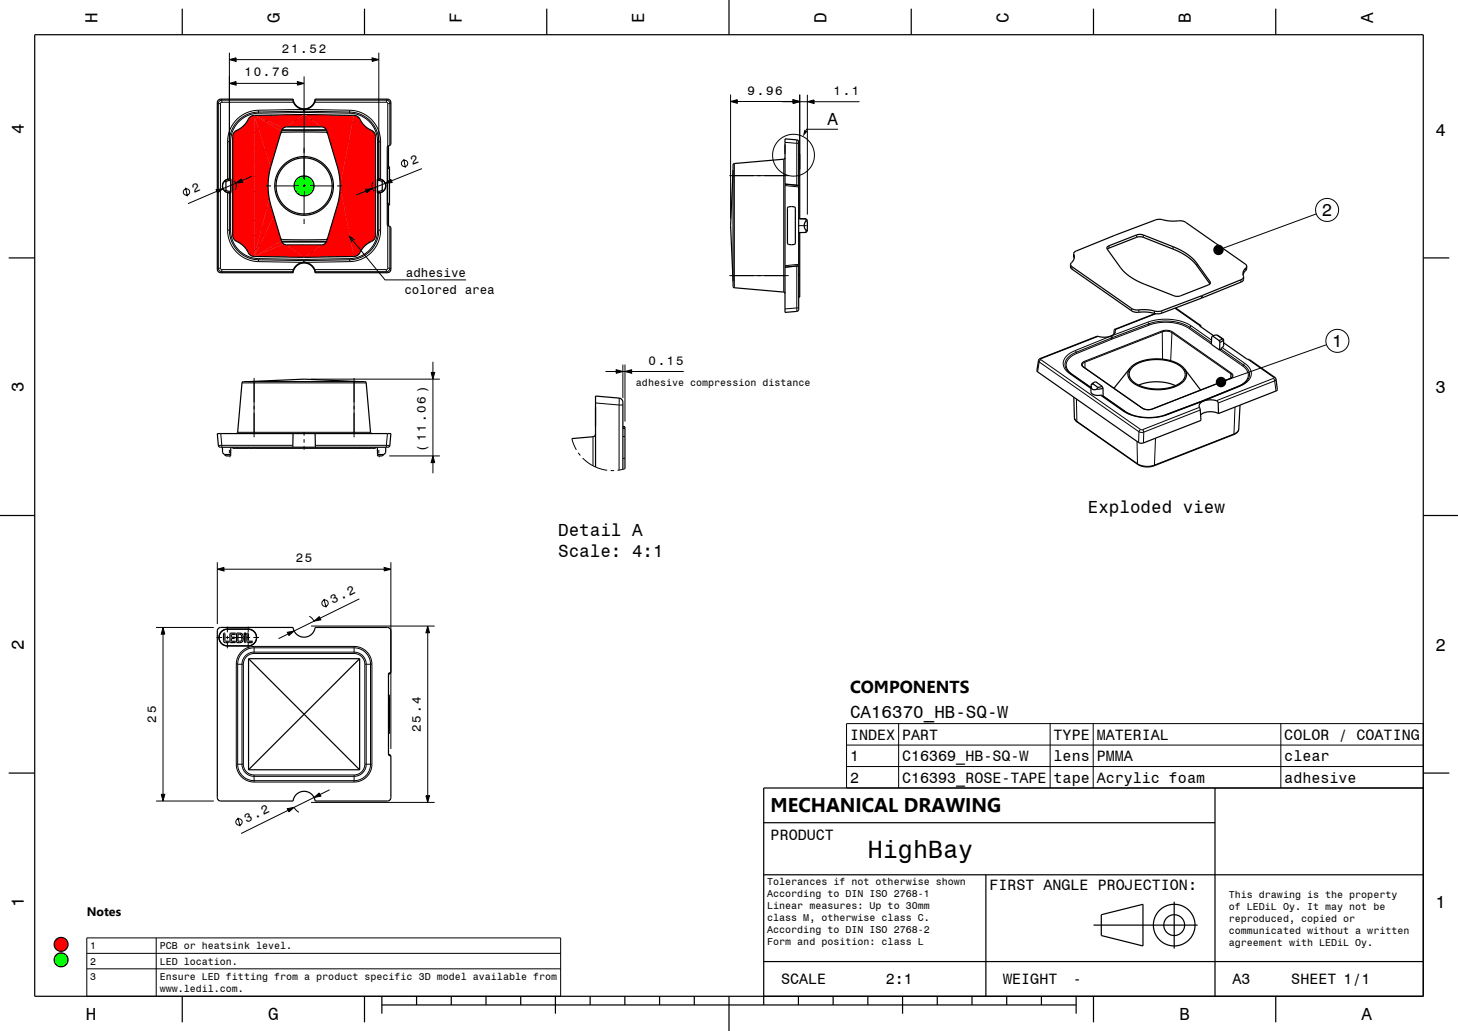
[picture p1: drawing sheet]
<svg xmlns="http://www.w3.org/2000/svg" width="420mm" height="297mm" viewBox="0 0 420 297" stroke-linecap="round" stroke-linejoin="round" font-family="sans-serif">
<!-- layer: Layer 1 -->
<circle cx="17.6" cy="276.5" r="2" fill="#0f0"/>
<circle cx="17.6" cy="272" r="2" fill="#f00"/>
<g fill="none" stroke="#000" stroke-width=".29">
<path d="M74 33.2l-7 7M78.3 33.2l-11.3 11.2M80.6 39.4l-13.6 13.5M82.6 33.1l-15.6 15.6M86.9 33l-3.5 3.6M91.1 33.1l-3.5 3.5M95.3 33.1l-3.4 3.5M99.5 33.2l-5.2 5.1M103.2 33.7l-7.9 7.9M105 36.2l-8.7 8.7M107.5 37.9l-10.3 10.3M77.3 55.4l-10.3 10.2"/>
<path d="M77.4 51.1l-10.4 10.3M78 59l-10.3 10.2M78.8 45.4l-11.8 11.8M108.2 45.7l-10.4 10.4M108.2 50l-11.8 11.7M108.2 54.2l-13.6 13.5M108.2 58.4l-15.6 15.6M108.2 41.5l-10.3 10.2M78.9 62.2l-8.7 8.7M79.9 65.5l-7.9 7.9M80.9 68.8l-5.2 5.1M83.3 70.6l-3.4 3.4"/>
<path d="M87.6 70.6l-3.5 3.5M91.8 70.6l-3.5 3.5M108.2 62.7l-11.3 11.3M108.2 66.9l-7 7"/>
</g>
<circle cx="87.6" cy="53.6" r="2.88" fill="#0f0"/>
<g fill="#f00">
<path d="M101.9 33.2l1.3 .5 1.8 2.5 2.6 1.7 .4 .6 .2 .8-.1 28.9-.6 1-2.6 1.8-1.7 2.4-1.3 .5-3.9-20.2z" fill-rule="evenodd"/>
<path d="M87.8 33l14.1 .2-3.9 20.2-.5-4.4-3.5-11.6-.5-.6-.9-.2z" fill-rule="evenodd"/>
<path d="M82.6 36.6l4.8-3.6h.4l4.8 3.6z" fill-rule="evenodd"/>
<path d="M73.3 33.2l14.1-.2-4.8 3.6-.9 .2z" fill-rule="evenodd"/>
<path d="M73.3 33.2l7.8 4.5-3.1 10.5z" fill-rule="evenodd"/>
<path d="M73.2 33.2l4.8 15-.8 4.6 .4 4.4-4.3 16.7z" fill-rule="evenodd"/>
<path d="M73.3 33.2l8.4 3.6-.6 .9z" fill-rule="evenodd"/>
<path d="M98 53.7l3.9 20.2-14.1 .2 4.8-3.5 .9-.3 .5-.6 3.4-11.3z" fill-rule="evenodd"/>
<path d="M82.6 70.6h10l-4.8 3.5h-.4z" fill-rule="evenodd"/>
<path d="M73.3 73.9l8.4-3.6 .9 .3 4.8 3.5z" fill-rule="evenodd"/>
<path d="M78.9 62.2l2.2 7.2-7.8 4.5z" fill-rule="evenodd"/>
<path d="M73.3 73.9l7.8-4.5 .6 .9z" fill-rule="evenodd"/>
<path d="M77.6 57.2l1.3 5-5.6 11.7z" fill-rule="evenodd"/>
<path d="M67.6 37.9l2.5-1.6 1.9-2.6 1.2-.5 .1 40.7-1.3-.5-1.6-2.3-1.1-.9-1.6-1-.6-1.1-.1-28.8z" fill-rule="evenodd"/>
</g>
<path d="M67 53.6v14.2" fill="none" stroke="#f00" stroke-width=".29"/>
<g fill="none" stroke="#000" stroke-width=".29">
<path d="M66.1 17.2l1.9-.5v1zM66.1 15.2v36.4M68 17.2h39.2M107.2 16.7l1.9 .5-1.9 .5zM109.1 15.2v36.4M62.6 29.6l.3 .3M62.9 29.9v47.4M62.9 29.9h.6M63.5 29.9v47.4M63.6 28.6l.3 .3M63.9 28.9l-.7 .2-.3 .8M63.9 29.5l-.4 .4"/>
<path d="M63.9 28.9v.6M63.9 28.9h20.5M63.9 29.5h20.6M66.1 24l1.9-.5v1zM68 24h17.7M74.5 31.8v.8M74.5 31.8a9.1 9.1 0 0 0-8.9 9M74.5 32.6a8.2 8.2 0 0 0-8.1 8.2M81.1 37.6h13M81.2 37.4h12.8M85.7 23.5l1.9 .5-1.9 .5zM87.4 31.5h.4"/>
<path d="M87.4 31.5v.5M87.4 31.5l-12.9 .3M87.4 32h.4M87.4 32l-12.9 .3a8.5 8.5 0 0 0-8.4 8.5M87.4 32v.4M87.4 32.4l-12.9 .2M87.4 32.4h.4M87.6 22v30.1M87.8 32.4l12.9 .2M87.8 32l12.9 .3M87.8 32v.4M87.8 31.5v.5"/>
<path d="M87.8 31.5l12.9 .3M90.7 29.5h20.6M90.8 28.9h20.5M100.7 32.6a8.2 8.2 0 0 1 8.1 8.2M100.7 32.3a8.5 8.5 0 0 1 8.4 8.5M100.7 32.3v.3M100.7 31.8h.1a9.1 9.1 0 0 1 8.8 9M100.7 31.8v.5M111.3 28.9v.6M111.3 28.9l.7 .3 .3 .7M111.3 29.5l.4 .4M111.6 28.6l-.3 .3"/>
<path d="M111.7 29.9v12.2M111.7 29.9h.6M112.3 29.9v12M112.6 29.6l-.3 .3M210.5 29.2l1.9-.5v1.1zM210.5 27.2v35.8M212.4 29.2h16M225.4 29.3h3M228.4 28.8l2 .5-2 .5zM228.4 28.7l2 .5-2 .6zM230.4 27.2v21.6M230.4 29.3h2.2"/>
<path d="M232.6 29.3l1.9-.5v1zM232.6 27.3v34.5M234.5 29.3h13.1M241.4 37.2h-9l-.2 .4M53.5 54.1l.5 2.5M62.3 54.6l1.9-.3-1.5 1.3zM62.5 55.1l-8.3 3.6M65.6 40.8h.8M65.6 40.8v10.8M65.6 55.5v10.8M66.1 55.6v10.7a8.6 8.6 0 0 0 8.4 8.5l12.9 .3M66.4 40.8v10.8"/>
<path d="M66.4 55.5v10.8M67.4 52.1l.1 .1a2.01 2.01 0 0 1 .2 2.5M67.9 52.8l1.6-1.3 .4 1zM67.9 52.8l-3.7 1.5M72.5 50.8l-2.8 1.2M76.6 53.6h1.5M79.1 53.6h7M87.1 53.6h1M87.6 42.6v1.5M87.6 53.1v1M87.6 55.1v7M89.1 53.6h7"/>
<path d="M97.1 53.6h1.5M105.3 54.5l2-.2-1.6 1.2zM105.5 55l-2.9 1.2M107.5 52.4a2 2 0 0 0 .3 2.6M108.8 40.8v10.8M108.8 55.5v10.8M108.8 40.8h.8M109.1 55.6v10.7a8.5 8.5 0 0 1-8.4 8.5M109.6 40.8v10.8M109.6 55.5v10.8M111 52.8l-3.7 1.5M111 52.8l1.6-1.2 .4 1z"/>
<path d="M111.6 48.5h.6M111.6 58.6h.6M111.7 59h.5M111.7 48.1h.5M111.9 42l-.3 .4M116.3 45.8l.5 2.5M121.5 48.6l-8.7 3.5M210.1 50.6h17.1M211.5 47.1v35.8M225.8 45.9v38.2M226.1 53.1l3.9 .3M226.1 53.5l4 .4"/>
<path d="M226.1 41l3.4 .3M229.5 41.3h.6M229.5 40.3v1M229.5 41.3v12M230 50.8h.4M230.1 45.8h.3M230.1 44.7h.3M230.1 44.4h.3M230.1 49h.3M62.9 77.3l.3 .6 .7 .4M62.9 77.3h.6M62.9 77.3l-.3 .3"/>
<path d="M63.5 77.3l.4 .4M63.9 77.7v.6M63.9 78.3h20.5M63.9 77.7h20.6M63.9 78.3l-.3 .3M65.6 66.3h.8M65.6 66.3a9.1 9.1 0 0 0 8.9 9.1M66.4 66.3a8.2 8.2 0 0 0 8.1 8.2M74.5 75.4l12.9 .2M74.5 74.5v.9M74.5 74.5l12.9 .2M81.1 69.6h13"/>
<path d="M81.2 69.8h12.8M87.4 75.6h.4M87.4 75.1h.4M87.4 75.1v.5M87.4 74.7h.4M87.4 74.7v.4M87.6 63.1v1.4M87.8 74.7v.4M87.8 75.1v.5M90.7 77.7h20.6M90.8 78.3h20.5M100.5 68l10.4 12.6h23.4"/>
<path d="M100.7 74.5v.3M100.7 74.5l-12.9 .2M100.7 74.8v.6M100.7 74.8l-12.9 .3M100.7 75.4l-12.9 .2M102.1 69.1l-1.6-1.1 .8 1.8M108.8 66.3h.8M108.8 66.3a8.2 8.2 0 0 1-8.1 8.2M109.6 66.3v.1a9.1 9.1 0 0 1-8.9 9M111.3 77.7v.6M111.3 78.3l.3 .3M111.6 64.7l.3 .4"/>
<path d="M111.7 77.3l-.4 .4M111.7 65v12.3M111.7 77.3h.6M112.3 77.3l-.3 .7-.7 .3M112.3 65.2v12.1M112.3 77.3l.3 .3M210.1 79.4h17.1M229.5 76.7v12M229.9 65h2.5M230 76.6l-3.9 .3M230 79.2h.4M230.1 76.1l-4 .4"/>
<path d="M308.8 76.8v.7M309.3 73.3v.7M319.5 70.8v.7M327.4 67.7v.7M329.3 67.7v.7M337.9 71.1v.6M344.8 75.9v.7M358.9 77.2v.7M379.2 61.6l-28.2 10.4M229.5 88.7h.6M229.5 88.7l-3.4 .3M229.5 88.7v1"/>
<path d="M230.1 85.6h.3M230.1 85.3h.3M230.1 84.2h.3M230.1 81h.3M316.3 96.9l-16.4 6.4M319.9 96.9l-10.2 4.1M319.9 96.9l.3 .5M320.2 97.4l-10.2 4.1M320.2 97.4l.2 .3M320.2 96.8l-.3 .1M320.2 96.8l.3 .4M320.4 97.7l-10.2 4.1"/>
<path d="M320.5 97.2l.2 .4M320.5 97.2l-.3 .2M320.7 97.6l-.3 .1M326 88.9v.6M328.1 89.3v.7M330.6 92.8l-10.4 4M330.6 92.8l.3 .5M330.6 92.8l2.7-.7a15 15 0 0 1 9.9 1.8M330.9 93.3l-10.4 3.9M330.9 93.3l.2 .3M330.9 93.3l2-.6a14.3 14.3 0 0 1 9.9 1.6M331.1 93.6l2.2-.6a13.7 13.7 0 0 1 9.2 1.6"/>
<path d="M331.1 93.6l-10.4 4M332.6 89.6v.7M333 90.4l-11.8 4.6M334.7 89.5v.7M334.7 95.4l.1 .2M334.7 95.4a3.7 3.7 0 0 1 3.1 .2M334.7 95.4l-22.3 8.7M334.8 95.6l.1 7.9M334.8 95.6l-22.3 8.7M334.8 95.6h.1a3.4 3.4 0 0 1 2.7 .2M337.6 95.8l17 11.9M337.6 95.8l-.4 8.1"/>
<path d="M337.8 95.6l-.2 .2M337.8 95.6l16.9 11.9M338.4 88.8l7.2 5M342.5 94.6l6.5 4.5M342.8 94.3l-.3 .3M342.8 94.3l6.2 4.4M343.2 93.9l-.4 .4M343.2 93.9l5.8 4.1M345.7 93.7v.3M346.1 85.2v.7M346.4 85.1v.7M348.6 81.1v.6"/>
<path d="M357.5 80.6v.7M382.1 99.3l-30.4 10.8M69.7 110.3h35.8M73.2 108.9v17.1M89.6 109.2h37.1M102 108.9v17.1M124.2 107.3h1l-.5 1.9zM124.7 104.2v3.1M124.7 109.2v22.1M171.6 116.1l6.7 .6M174.4 107h3.1M177.5 106.5l1.9 .5-1.9 .5z"/>
<path d="M178.3 114.7v2M178.3 116.7v18.7M178.3 116.7h1.1M179.4 105v9.7M179.4 107h.6M180 107l2-.5v1zM180 105v16.5M182 107h15M299.2 103.9l.1 .4M299.3 104.3l28.8 20.1M299.3 104.3l-.4 2.8M299.7 103.3h.2"/>
<path d="M299.8 103.6l28.8 20.1M299.8 103.6l-.5 .7M299.9 103.3l-.1 .3M308.1 107.6l6.2 4.3M308.1 107.6h.4M308.8 107.8h-.1M308.8 107.8l5.5 3.8M309.7 101l-2 1.2-1.2 1.4a3.1 3.1 0 0 0 1.6 4M309.7 101l.3 .5M310 101.5l.2 .3M310 101.5l-2 1.2-1 1.3a2.51 2.51 0 0 0 .3 2.6M310.1 114.9l.1 6.5"/>
<path d="M310.2 101.8l-1.8 1.1-1.1 1.3a2.81 2.81 0 0 0 1.5 3.6M312 105.7h.1M312 105.7l17 11.9M312.4 104.1l.1 .2M312.4 104.1l-.6 .4a.74 .74 0 0 0 .2 1.2M312.5 104.3l-.5 .4-.2 .5M312.5 104.3l.1 1.7M317 113.8l6.6 4.6M317.7 114l6.6 4.6M323.6 118.4h.3M323.6 118.4a15.3 15.3 0 0 0 12.5 1.1M324.3 118.6l1.6 .9"/>
<path d="M324.3 118.6h-.2M329 117.6h.1M329 117.6a3.7 3.7 0 0 0 3 .2M332 117.8h.1M335.9 119.4l.2 .1M345.5 117.3l-16.4 6.5M345.8 118.1l-16.3 6.4M346.3 115.5l-10.8 4.1M346.3 115.5h.1M346.4 115.5l.2 .1M346.6 115.6l-10.5 3.9M346.7 115.4h.2"/>
<path d="M346.9 115.4l-.3 .2M351.4 100.8l6.5 4.6M351.7 100.6l6.5 4.5M352.1 100.1l6.5 4.6M354.2 109.1h.1M354.3 109.1l-22.3 8.7M354.6 107.7l-.1 1.2M354.6 107.7l.4 .7M354.7 107.5l-.1 .2M354.7 107.5a.87 .87 0 0 1 .4 .9 .87 .87 0 0 1-.8 .7M355.8 117.3l-.3 7.7M356.5 111.4h.1"/>
<path d="M356.5 111.4l-10.2 4.1M356.8 111.3h.2M357 111.3l-10.1 4.1M357.9 105.4a2.98 2.98 0 0 1 1.7 2.9 2.98 2.98 0 0 1-2.1 2.6l-1 .5M358.2 105.1a2.86 2.86 0 0 1 1.2 4.4M358.2 105.1l-.3 .3M358.6 104.7l-.4 .4M358.6 104.7a3.3 3.3 0 0 1 1.8 3.1 3.3 3.3 0 0 1-2.2 2.9l-1.2 .6M359.5 103.5l7.4 5.2M366.8 109l.4 .7M366.8 109l-16.4 6.4M366.9 108.7h.3"/>
<path d="M366.9 108.7l-.1 .3M367.2 109.7l.4 2.9M367.2 109.7l-16.3 6.4M367.6 109.3l-.4 .4M62.9 128.3h1M63.6 124.9l.3 3.4M63.9 128.3h20.5M63.9 128.3v.5M66.1 131.6h.1M66.1 129.6v1M68.2 128.8v.3M68.5 124.5h38.2"/>
<path d="M71.5 128.8v.3M73.3 128.8v.3M87.4 128.8v.3M87.6 124.5v1M87.6 126.5v1M87.6 128.5v1.1M87.8 128.8v.3M90.8 128.3h20.5M101.9 128.8v.3M103.7 128.8v.3M107 128.8v.3M109.1 131.6h.1"/>
<path d="M109.1 129.6v1M111.3 128.3h1M111.3 128.3v.5M111.6 124.9l-.3 3.4M112.1 131.3h14.6M124.7 133.3v3M124.7 131.3l.5 2h-1zM164.7 126.3l1.3 3.3M166.6 130.4l.6 .8M167.9 132l1.5 1.3 1.7 1 1.9 .8 1.9 .4M170.8 125.8v8.4M175.9 135.6h1"/>
<path d="M179.4 125.7h.6M179.4 123.5h.6M179.4 132h.6M179.4 123h.6M180 135l-2.1 .5M309.5 120.3l.2 .6 .5 .5M310.2 121.4l.1 .2M310.2 121.4l17.5 12.2M327.5 127.2l.2 6.4M327.7 133.6a5.9 5.9 0 0 0 4.9 .4M327.7 133.6l.1 .2M328.1 124.4l1.4 .1"/>
<path d="M328.1 124.4l-.1 3.1M328.6 123.7l.5 .1M328.6 123.7l-.5 .7M329.1 123.8l.4 .7M329.5 124.5l-.1 3.1M332.6 134l-.1 .2M332.9 126.2l-.3 7.8M355.5 125l-.1 .2M355.5 125l-22.9 9M356.8 123.6l-.3 .8-1 .6M62.6 164l1.9-.5v1zM62.6 162v17.7"/>
<path d="M64.5 164h46.2M89.1 177.5l.8 .6 .6 .8-5.8 2.9M90.5 178.9l1.5-1.3 .4 .9zM93.3 172.5l.7 2.5M103.5 172.5l-11.3 5.6M110.7 163.5l1.9 .5-1.9 .5zM112.6 162v53.7M45 180.7h16.6M47 180.7l.5 2h-1.1zM47 182.7v46.1M62.4 183.6h1.6M65 183.6h1"/>
<path d="M65.5 180.5v1.6M65.5 183.2v1M65.5 185.2v1.6M67 183.6h3M68.1 191.4v28.8M68.1 191.4h2M69.8 188l1.5-1 1.7-.4h29a4.7 4.7 0 0 1 4.7 4.7v28.9a4.7 4.7 0 0 1-4.7 4.7h-28.8a4.7 4.7 0 0 1-4.7-4.7v-29l.4-1.7zM70.1 191.4v28.8M70.2 182.6h.8M70.6 182.3v.7M70.7 188.9l1-.7 1.5-.3h28.8a3.5 3.5 0 0 1 3.5 3.4v28.9a3.5 3.5 0 0 1-3.5 3.4h-28.8a3.5 3.5 0 0 1-3.5-3.4v-29.1l.3-1.2zM71 183.6h1"/>
<path d="M71.5 180.5v1.6M71.5 183.2v1M71.5 185.2v1.6M73 183.6h1.6M73.2 186.2h28.8M73.2 188.3h28.8M73.2 186.2a5.1 5.1 0 0 0-5.1 5.2M73.2 188.3a3.1 3.1 0 0 0-3.1 3.1M73.2 186.2v2.1M82.8 182.2l1.9-.4-1.5 1.3zM83 182.6l-2.8 1.4M89.6 180.4h35.6"/>
<path d="M102 188.3a3.1 3.1 0 0 1 3.1 3.1M102 186.2a5.1 5.1 0 0 1 5.1 5.2M102 186.2v2.1M105.1 191.4h2M105.1 191.3v28.9M107.1 191.3v28.9M112.3 193.8l-.4 .4M123.2 182.3v46.9M123.2 180.4l.5 1.9h-1zM111.9 200.3h.3M111.9 200.7h.3M111.9 210.8h.3"/>
<path d="M111.9 211.2h.3M111.9 217.3l.4 .4M243.9 208.4h166.1v18.6h-166.1zM243.9 214.6h166.1M258.9 208.4v18.6M302.5 208.4v18.6M314.9 208.4v18.6M369 208.4v18.6M45 230.8h16.6M46.4 228.8h1.1l-.5 2zM68.1 220.2a5.1 5.1 0 0 0 5.1 5.1M68.1 220.2h2"/>
<path d="M68.5 235.6l.7 2.4M70.1 220.2a3.1 3.1 0 0 0 3.1 3M73.2 225.3h28.8M73.2 223.2v2.1M73.2 223.2h28.8M82.8 233l1.9-.4-1.5 1.3zM83 233.4l-13.5 6.7M89.6 231.2h35.6M90.5 229.7l1.5-1.3 .4 .9zM90.5 229.7l-5.8 2.9 .6 .8 .8 .6M95 227.5l-2.8 1.4M102 223.2v2.1"/>
<path d="M105.1 220.2h2M105.1 220.2a3.1 3.1 0 0 1-3.1 3M107.1 220.2a5.1 5.1 0 0 1-5.1 5.1M122.7 229.2h1l-.5 2zM243.9 220.8h166.1M25 270.2h136.5v16.8h-136.5zM25 274.6h136.5M25 279.1h136.5M45 270.2v16.8"/>
<circle cx="53.7" cy="55.3" r=".92"/>
<circle cx="116.5" cy="47.1" r=".91"/>
<circle cx="228.6" cy="44.7" r="6"/>
<circle cx="382.3" cy="60.5" r="3.3"/>
<circle cx="385.3" cy="98.2" r="3.3"/>
<circle cx="93.6" cy="173.8" r=".92"/>
<circle cx="68.8" cy="236.8" r=".91"/>
</g>
<g fill="none" stroke="#000" stroke-width=".35">
<path d="M10 10h400v277h-400zM52.5 2.5v7.5M105 2.5v7.5M157.5 2.5v7.5M210 0v10M262.5 2.5v7.5M315 2.5v7.5M367.5 2.5v7.5M67.6 38a8.5 8.5 0 0 0 4.3-4.2l1.4-.6a408.4 408.4 0 0 1 28.9 .1 3.1 3.1 0 0 1 2.1 2.2 9.9 9.9 0 0 0 3.3 2.5l.6 1.4v28.4a2.61 2.61 0 0 1-2.1 2.3 8.4 8.4 0 0 0-2.8 3.2l-1.4 .6a408.5 408.5 0 0 1-28.9 0 2.82 2.82 0 0 1-2-2 9.1 9.1 0 0 0-3.4-2.8l-.6-1.4v-28.4zM80.9 38.1h.5M81.4 38.1l-.5 .2M81.4 38.1h12.4"/>
<path d="M81.5 37l1.1-.4h10a1.6 1.6 0 0 1 1.5 1.1l3.3 11.2 .6 4.7-.6 4.7-3.3 11.1a1.6 1.6 0 0 1-1.5 1.2h-10a1.6 1.6 0 0 1-1.5-1.2l-3.3-11.1-.5-2.5-.1-2.5 .2-2.5 .5-2.4 3.2-10.8zM84.4 28.6h-20.8l-.7 .2-.3 .8 .1 48.4 .8 .6h20.9M84.4 28.6a3.2 3.2 0 0 0 3.2 2.8 3.2 3.2 0 0 0 3.2-2.8M90.8 28.6a3.2 3.2 0 0 1-3.2 2.9 3.2 3.2 0 0 1-3.2-2.9M90.8 28.6h20.8l.5 .1 .5 .9v12l-.7 .4M93.8 38.1h.4M93.8 38.1l.5 .2M226.1 40l3.6 .3 .4 .6v48.2l-.2 .4-.4 .2-3.4 .3zM64.7 52.2a1.94 1.94 0 0 0 0 2.7M64.7 54.9a1.97 1.97 0 0 0 1.7 .6M64.7 52.2l.4 .2M65.1 54.8l-.4 .1"/>
<path d="M65.1 54.8l.7 .3h.6M65.1 52.4v2.4M66.4 52l-.7 .1-.6 .3M66.4 55.1v.4M66.4 52v3.1M66.4 51.6a1.96 1.96 0 0 0-1.7 .6M66.4 55.5h.1M66.4 51.6v.4M66.5 51.6h-.1M66.5 51.6v3.9M66.5 51.6a2.01 2.01 0 0 0-2.4 2 2.01 2.01 0 0 0 2.4 1.9M108.7 51.6a2.01 2.01 0 0 1 2.4 2 2.01 2.01 0 0 1-2.4 1.9"/>
<path d="M108.7 51.6h.1M108.7 51.6v3.9M108.8 51.6v.4M108.8 55.5h-.1M108.8 51.6a1.96 1.96 0 0 1 1.7 .6M108.8 52v3.1M108.8 55.1v.4M108.8 52h.6l.7 .4M110.1 54.8l-.6 .3h-.7M110.1 54.8l.4 .1M110.1 52.4v2.4M110.5 54.9a1.96 1.96 0 0 1-1.7 .6"/>
<path d="M110.5 52.2a1.93 1.93 0 0 1 0 2.7M110.5 52.2l-.4 .2M111.7 48.1h.5v11h-.5v-.3zM111.9 42v6.1M111.9 59.1v6M111.9 42l-.3 .4v22.3l.3 .4M211.2 49l-.7 16 .7 16M226.1 45.5l-.3 .4-14.3 1.2-.3 .3v35.1l.3 .4 14.3 1.2 .3 .4M226.1 53l4 .5M227 59.7l.2-.1a1.81 1.81 0 0 1 1.8 .1l.1 10.3a1.59 1.59 0 0 1-2.3 0zM230.1 44.4h.3v18.6h1.8M2.5 74.3h7.5"/>
<path d="M80.9 68.8l.5 .2M80.9 69h.5M81.4 69h12.4M84.4 78.6a3.2 3.2 0 0 1 3.2-2.8 3.2 3.2 0 0 1 3.2 2.8M90.8 78.6a3.2 3.2 0 0 0-3.2-3 3.2 3.2 0 0 0-3.2 3M93.8 69h.4M94.3 68.8l-.5 .2M111.9 65.1l.7 .4v12.1l-.5 .8-21.3 .2M230.1 76.5l-4 .5M230.1 63h2.1M230.4 67v18.6h-.3M232.2 63.6l.4 .2"/>
<path d="M232.2 63l.4 .4v3.2l-.4 .4M232.2 63.6a2.05 2.05 0 0 0 0 2.8M232.2 63v.6M232.2 66.4v.6M232.2 67h-2.1M232.6 66.2l-.4 .2M308.4 76.2v.9l.4 .4 17.2 12a7.3 7.3 0 0 0 4.1 .4l.8 .1a5.8 5.8 0 0 0 3.6 .3l11.6-4.4 11.5-4.7 .6-.5v-.9M308.4 76.2l.4 .6 17.2 12.1a7.4 7.4 0 0 0 4.1 .3l.9 .1a5.8 5.8 0 0 0 3.5 .3l11.7-4.4 11.3-4.6 .5-.3 .2-.5M309.3 73.1l.1 1.5-1 1.6M309.3 73.1l.1 1.3M309.3 73.1l.2-.5 .5-.3 11.3-4.6 11.5-4.3a4.7 4.7 0 0 1 3.3 .2l2 .1a5.7 5.7 0 0 1 3.4 .3l17.2 12.1 .4 .6M319 71.8l8.4-3.4 .9-.2 1 .2 8.6 3.3a15.3 15.3 0 0 1 6.9 4.9l3.7 5.2"/>
<path d="M319 71.1l8.4-3.4 .9-.2 1 .2 8.6 3.4a15.2 15.2 0 0 1 6.9 4.8l3.8 5.3v.5l-.3 .3-8.2 3.2-.9 .2-1-.2-8.6-3.4a15.2 15.2 0 0 1-6.9-4.8l-3.8-5.2zM359.1 76.7v.9l-1 1.6M359.1 76.7l-1 1.6 .1 1.5M410 74.3h7.5M321.1 94.9l.2 .6-.2 .6-1.5 .8a7 7 0 0 1-3.6 0l-16.4 6.4-.4 .5-.5 3.1 29.4 20.6 1.2 .1 16.7-6.5-.3-3.1-.3-1.3 .6-.8 1.1-.5a5 5 0 0 1 3.7 .3l.2 3.4M321.1 94.9l-.2 1.4M332.8 90.3l-11.7 4.6M338.6 88.7l7.3 5.1M345.9 93.8l.1 .4M345.9 93.8h-.3l.1 .2 3.8 2.7M349.3 96.8l1.9 1.3M349.3 96.8l-.2 .2-.1 2.2 2.3 1.7"/>
<path d="M350.6 96.5l1.9 1.3M350.6 96.5l-1.3 .3M350.6 96.5l1.4 1M351.2 98.1l.2 .5M351.4 98.6l-.1 2.3M352 97.5l-.8 .6M352 97.5l.5 .3M352.5 97.8l-.4 .5-.7 .3M352.5 97.8h.1M352.5 97.8l-.1 1.9-1 1.1M352.5 98.7l6.7 4.7 .7 .2 7.5 5.2 .6 3.5-.4 .3-16.6 6.5M71.6 109.9l16-.7 16 .7"/>
<path d="M307.3 106.6l1 .9 6 4.2M309.3 114.4l.2 6 .4 .8 17.9 12.6a5.6 5.6 0 0 0 4.7 .4l22.9-9a1.89 1.89 0 0 0 1.4-1.6l.4-6.9M311.8 105.2l.3 .5 17 11.9 1.3 .4 1.6-.2 22.2-8.7 .8-.7M314.3 111.1v.4a.98 .98 0 0 0 1.7 .6M314.3 110.9v.2M314.8 110.5l-.5 .4M314.8 110.5l1.4 1.1M315.1 110.2l.5-.2 1.9 1.3M315.1 110.2l-.3 .3M315.1 110.2l-.8 .7M316.2 111.6l-.2 .5M317.5 111.3l-1.3 .3"/>
<path d="M317.5 111.3l.2 .5M317.7 114h-.1M317.7 111.8l-1.7 .3M317.7 111.8l.1 2.2M317.8 114h-.1M325.6 106l-.5 .7a3 3 0 0 0 1.8 4 12.6 12.6 0 0 0 14.1-.9l.5-.8a2.51 2.51 0 0 0-.3-2.8M325.6 106l-4.7 5.8M325.6 106l2-1.5 3.1-.9a12.9 12.9 0 0 1 10.2 2.2l.3 .4M326.2 105.8l1.8-1.2 2.6-.8a12.4 12.4 0 0 1 10 2.2 3 3 0 0 1-1.5 4.9l-3 .9a12.4 12.4 0 0 1-10-2.2 2.55 2.55 0 0 1 .1-3.8zM328 111l2.5-.8a14.3 14.3 0 0 1 8.1 .9M341.2 106.2l4.7 6.2M351 119.1a4.8 4.8 0 0 0-5.2 .4"/>
<path d="M351.4 100.8l-.1 .1M359.4 109.5l-.9 .8-1.2 .7-10.6 4.4-11.3 4.2-2.8 .6h-3.7l-3.5-.9-8.3-5.5a2.31 2.31 0 0 1-2.8-1v-1.7M62.6 124.9h50l-.3 3.5-.6 .4h-48.2l-.4-.1-.2-.4zM64.1 128.8v1.6l.6 .5M64.7 130.9h1.7M66.5 128.8l-.1 2.5h-1.3l-.4-.4M67 128.8v.3h41.2v-.3M68.1 124.9l.4-.4 1.4-14.5 35.2-.1 .4 .4 1.2 14.2 .4 .4M84.4 124.9v3.5l.1 .4M90.8 124.9v3.5l-.1 .4M108.7 128.8l.1 2.5h1.3l1-.9v-1.6M108.8 130.9h1.7"/>
<path d="M171.6 134.5v-20.4l6.7 .6a1.2 1.2 0 0 1 1.1 1.2v19.3M171.6 125l-.3 .6-.5 .2-6.1 .5M179.4 123h.6v12M0 148.5h10M410 148.5h10M64.4 182.5h.4v2.1l1.1 .1v.4h-1.1l-.4-.3zM65.5 181.3a2.4 2.4 0 0 0-2.4 2.4 2.4 2.4 0 0 0 2.4 2.4h6a2.4 2.4 0 0 0 2.4-2.4 2.4 2.4 0 0 0-2.4-2.4M65.5 181.2h6M66.2 182.5h1.6l-.1 .3-1.1 .1 .1 .7h.9l-.1 .3-.9 .1v.7h1.1v.4l-1.5-.1zM68.1 182.5l1-.1a1.51 1.51 0 0 1 .6 2.5l-.5 .2-1.1-.1zM68.5 182.8h.5a.59 .59 0 0 1 .7 .7l-.2 1.1-.9 .1zM70.4 182.5l.4-.1v.4h-.4z"/>
<path d="M70.4 183.1h.4l-.1 2-.3-.1zM71.2 182.5h.4v2.1l1 .1v.4l-1.3-.2zM71.5 181.2a2.42 2.42 0 0 1 2.4 2.5 2.42 2.42 0 0 1-2.4 2.4h-6a2.42 2.42 0 0 1-2.4-2.4 2.42 2.42 0 0 1 2.4-2.5M71.6 189.8v31.9M71.6 189.8h32M71.6 189.8l32 31.9M103.6 189.8v31.9M103.6 189.8l-32 31.9M111.9 194.2v23.1M112.6 193.8l-.6 .1-.1 .3M112.6 193.8v-12.1l-.5-.8-.5-.2h-20.8a3.2 3.2 0 0 1-3.2 2.8 3.2 3.2 0 0 1-3.2-2.8h-20.8l-.7 .3-.3 .7 .1 48.5 .9 .6h20.8a3.2 3.2 0 0 1 3.2-2.8 3.2 3.2 0 0 1 3.2 2.8l21.3-.2 .5-.8v-12.1M112.6 193.8l-.7 .4"/>
<path d="M111.9 217.3l.1 .3 .6 .1M111.9 200.2h.3v11.1h-.3M111.9 217.3l.7 .4M2.5 222.7h7.5M71.6 221.7h32M220 237h130M350 227v60M410 227h-190v62.5M410 222.7h7.5M220 252h190M284 252v35M338.3 259.8v13.5"/>
<path d="M220 277h190M315 266.5h30M317.2 263.5l12.1-3v12l-12.1-3zM52.5 287v7.5M105 287v7.5M110 289.5h200M110 287v5M120 287v2.5M130 287v2.5M140 287v2.5M150 287v2.5M160 287v5"/>
<path d="M170 287v2.5M180 287v2.5M190 287v2.5M200 287v2.5M210 287v10M230 287v2.5M240 287v2.5M250 287v2.5M260 287v5M270 287v2.5M280 287v2.5M290 287v2.5"/>
<path d="M300 287v2.5M310 287v5M315 287v7.5M367.5 287v7.5"/>
<circle cx="87.6" cy="53.6" r="8.1"/>
<circle cx="87.6" cy="53.6" r="2.88"/>
<circle cx="87.6" cy="53.6" r="8.5"/>
<circle cx="17.6" cy="276.5" r="2"/>
<circle cx="17.6" cy="272" r="2"/>
<circle cx="338.3" cy="266.5" r="3"/>
<circle cx="338.3" cy="266.5" r="6"/>
</g>
<g fill="#000">
<path d="M66.1 17.2l1.9-.5v1zM107.2 16.7l1.9 .5-1.9 .5zM66.1 24l1.9-.5v1zM85.7 23.5l1.9 .5-1.9 .5zM210.5 29.2l1.9-.5v1.1zM228.4 28.8l2 .5-2 .5zM228.4 28.7l2 .5-2 .6zM231.7 37.4l.9 .4-1.3 1.5zM232.6 29.3l1.9-.5v1zM62.3 54.6l1.9-.3-1.5 1.3zM67.9 52.8l1.6-1.3 .4 1zM105.3 54.5l2-.2-1.6 1.2z"/>
<path d="M111 52.8l1.6-1.2 .4 1zM124.2 107.3h1l-.5 1.9zM177.5 106.5l1.9 .5-1.9 .5zM180 107l2-.5v1zM124.7 131.3l.5 2h-1zM62.6 164l1.9-.5v1zM90.5 178.9l1.5-1.3 .4 .9zM110.7 163.5l1.9 .5-1.9 .5zM47 180.7l.5 2h-1.1zM82.8 182.2l1.9-.4-1.5 1.3zM123.2 180.4l.5 1.9h-1zM46.4 228.8h1.1l-.5 2z"/>
<path d="M82.8 233l1.9-.4-1.5 1.3zM90.5 229.7l1.5-1.3 .4 .9zM122.7 229.2h1l-.5 2z"/>
<circle cx="351" cy="72" r="1.5"/>
<circle cx="351.7" cy="110.1" r="1.5"/>
</g>
<text font-size="7.2" x="250" y="247.1">HighBay</text>
<text font-size="5.7" x="222" y="233.9">MECHANICAL DRAWING</text>
<g font-size="5">
<text x="28.1" y="6.5" transform="rotate(-90 28.1 6.5)">H</text>
<text x="80.6" y="6.5" transform="rotate(-90 80.6 6.5)">G</text>
<text x="133.1" y="6.5" transform="rotate(-90 133.1 6.5)">F</text>
<text x="185.6" y="6.5" transform="rotate(-90 185.6 6.5)">E</text>
<text x="238.1" y="6.5" transform="rotate(-90 238.1 6.5)">D</text>
<text x="290.6" y="6.5" transform="rotate(-90 290.6 6.5)">C</text>
<text x="343.1" y="6.5" transform="rotate(-90 343.1 6.5)">B</text>
<text x="395.6" y="6.5" transform="rotate(-90 395.6 6.5)">A</text>
<text x="6.8" y="38.7" transform="rotate(-90 6.8 38.7)">4</text>
<text x="238.4" y="36">A</text>
<text x="413.5" y="39">4</text>
<text x="380.8" y="62.2">2</text>
<text x="383.7" y="99.9">1</text>
<text x="6.8" y="112.9" transform="rotate(-90 6.8 112.9)">3</text>
<text x="413.5" y="113.2">3</text>
<text x="313.4" y="147.7">Exploded view</text>
<text x="160.8" y="154.3">Detail A</text>
<text x="160.8" y="160.4">Scale: 4:1</text>
<text x="6.8" y="187.1" transform="rotate(-90 6.8 187.1)">2</text>
<text x="413.5" y="187.4">2</text>
<text x="244.9" y="199.7">COMPONENTS</text>
<text x="244.9" y="206.8">CA16370_HB-SQ-W</text>
<text x="6.8" y="261.3" transform="rotate(-90 6.8 261.3)">1</text>
<text x="413.5" y="261.6">1</text>
<text x="24.7" y="293.8">H</text>
<text x="77.2" y="293.8">G</text>
<text x="339.7" y="293.8">B</text>
<text x="392.2" y="293.8">A</text>
</g>
<g font-size="4.3">
<text x="244.9" y="213.1">INDEX</text>
<text x="259.9" y="213.1">PART</text>
<text x="303.5" y="213.1">TYPE</text>
<text x="315.9" y="213.1">MATERIAL</text>
<text x="370" y="213.1">COLOR / COATING</text>
<text x="244.9" y="219.3">1</text>
<text x="259.9" y="219.3">C16369_HB-SQ-W</text>
<text x="303.5" y="219.3">lens</text>
<text x="315.9" y="219.3">PMMA</text>
<text x="370" y="219.3">clear</text>
<text x="244.9" y="225.5">2</text>
<text x="259.9" y="225.5">C16393_ROSE-TAPE</text>
<text x="303.5" y="225.5">tape</text>
<text x="315.9" y="225.5">Acrylic foam</text>
<text x="370" y="225.5">adhesive</text>
<text x="222" y="241.9">PRODUCT</text>
<text x="285" y="256.4">FIRST ANGLE PROJECTION:</text>
<text x="225" y="283.6">SCALE</text>
<text x="255.2" y="283.6">2:1</text>
<text x="289" y="283.6">WEIGHT</text>
<text x="309" y="283.6">-</text>
<text x="355" y="283.6">A3</text>
<text x="372" y="283.6">SHEET 1/1</text>
</g>
<g font-size="3.6">
<text x="81.2" y="15.2">21.52</text>
<text x="70.4" y="22">10.76</text>
<text x="215.3" y="27.2">9.96</text>
<text x="240.1" y="27.3">1.1</text>
<text x="118.8" y="47.5" transform="rotate(-22 118.8 47.5)">2</text>
<text x="56" y="55.7" transform="rotate(-23 56 55.7)">2</text>
<text x="116.9" y="79.8">adhesive</text>
<text x="116.5" y="84.6">colored area</text>
<text x="186.8" y="105">0.15</text>
<text x="122.7" y="130.2" transform="rotate(-90 122.7 130.2)">( 11.06 )</text>
<text x="85.2" y="162">25</text>
<text x="95.9" y="174" transform="rotate(-26 95.9 174)">3.2</text>
<text x="45" y="208.2" transform="rotate(-90 45 208.2)">25</text>
<text x="121.2" y="210.8" transform="rotate(-90 121.2 210.8)">25.4</text>
<text x="71.1" y="237.1" transform="rotate(-26 71.1 237.1)">3.2</text>
<text x="25" y="263.8">Notes</text>
</g>
<g font-size="2.9">
<text x="183.2" y="111.1">adhesive compression distance</text>
<text x="221" y="255">Tolerances if not otherwise shown</text>
<text x="221" y="258.5">According to DIN ISO 2768-1</text>
<text x="221" y="261.9">Linear measures: Up to 30mm</text>
<text x="354" y="258.6">This drawing is the property</text>
<text x="354" y="262.1">of LEDiL Oy. It may not be</text>
<text x="221" y="265.4">class M, otherwise class C.</text>
<text x="221" y="268.8">According to DIN ISO 2768-2</text>
<text x="354" y="265.5">reproduced, copied or</text>
<text x="354" y="269">communicated without a written</text>
<text x="26" y="273.5">1</text>
<text x="46" y="273.5">PCB or heatsink level.</text>
<text x="221" y="272.3">Form and position: class L</text>
<text x="354" y="272.5">agreement with LEDiL Oy.</text>
<text x="26" y="277.9">2</text>
<text x="46" y="277.9">LED location.</text>
<text x="26" y="282.4">3</text>
<text x="46" y="282.4">Ensure LED fitting from a product specific 3D model available from</text>
<text x="46" y="285.8">www.ledil.com.</text>
</g>
</svg>
